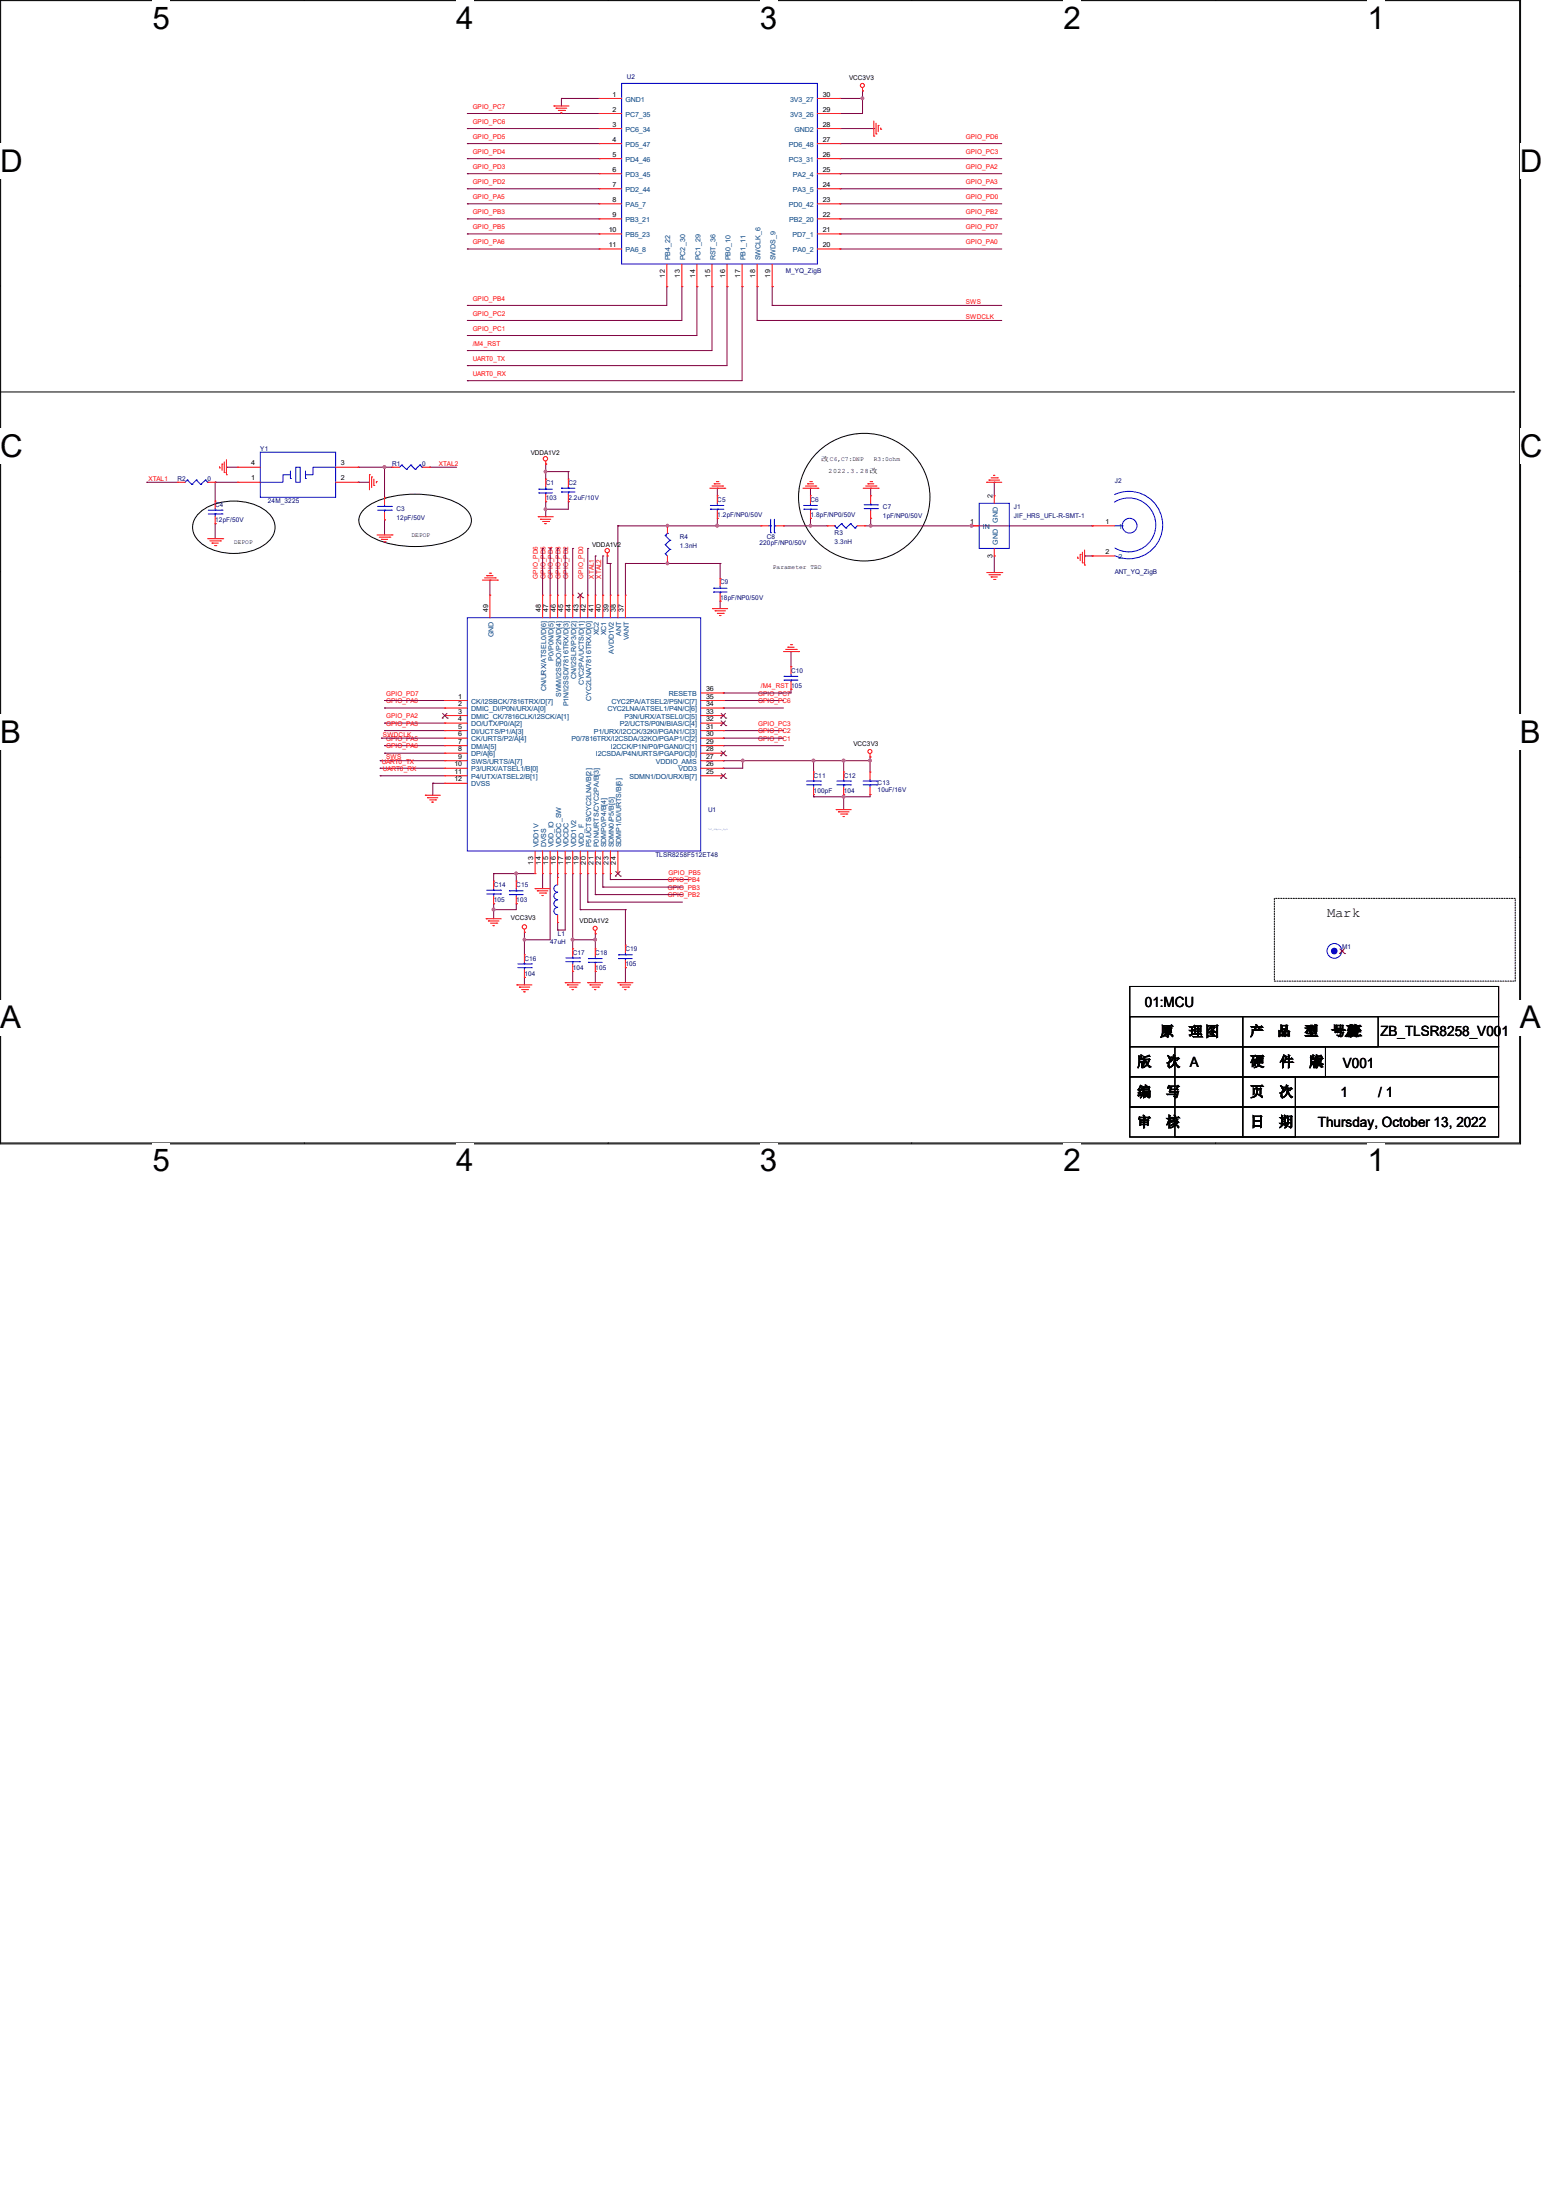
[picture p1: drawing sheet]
<svg xmlns="http://www.w3.org/2000/svg" width="210mm" height="297mm" viewBox="0 0 210 297" stroke-linecap="round" stroke-linejoin="round" font-family="sans-serif">
<path d="M0 0h205.2v154.4h-205.2zM.1 .1h205v154.2h-205z" fill="none" stroke="#000" stroke-width=".13"/>
<g fill="#fff">
<path d="M20.6 0h2.3v4.8h-2.3z"/>
<path d="M20.6 154.3h2.3v4.8h-2.3z"/>
</g>
<path d="M41.1 0v.1M41.1 154.3v.1" fill="none" stroke="#000" stroke-width=".13"/>
<g fill="#fff">
<path d="M61.6 0h2.3v4.8h-2.3z"/>
<path d="M61.6 154.3h2.3v4.8h-2.3z"/>
</g>
<path d="M82.1 0v.1M82.1 154.3v.1" fill="none" stroke="#000" stroke-width=".13"/>
<g fill="#fff">
<path d="M102.6 0h2.3v4.8h-2.3z"/>
<path d="M102.6 154.3h2.3v4.8h-2.3z"/>
</g>
<path d="M123.1 0v.1M123.1 154.3v.1" fill="none" stroke="#000" stroke-width=".13"/>
<g fill="#fff">
<path d="M143.6 0h2.3v4.8h-2.3z"/>
<path d="M143.6 154.3h2.3v4.8h-2.3z"/>
</g>
<path d="M164.1 0v.1M164.1 154.3v.1" fill="none" stroke="#000" stroke-width=".13"/>
<g fill="#fff">
<path d="M184.6 0h2.3v4.8h-2.3z"/>
<path d="M184.6 154.3h2.3v4.8h-2.3z"/>
<path d="M0 19.3h3.1v4.8h-3.1z"/>
<path d="M205.1 19.3h3.1v4.8h-3.1z"/>
<path d="M0 57.9h3.1v4.7h-3.1z"/>
<path d="M205.1 57.9h3.1v4.7h-3.1z"/>
</g>
<path d="M0 38.6h.1M205.1 38.6h.1" fill="none" stroke="#000" stroke-width=".13"/>
<g fill="#fff">
<path d="M0 96.4h2.9v4.8h-2.9z"/>
<path d="M205.1 96.4h2.9v4.8h-2.9z"/>
</g>
<path d="M0 77.2h.1M205.1 77.2h.1" fill="none" stroke="#000" stroke-width=".13"/>
<g fill="#fff">
<path d="M0 135h2.9v4.7h-2.9z"/>
<path d="M205.1 135h2.9v4.7h-2.9z"/>
</g>
<g fill="none" stroke="#000" stroke-width=".13">
<path d="M.1 52.9h204.2M204.3 52.9h.1M26.8 69.4a7.4 7.4 0 0 1 7.6-1.3 3.6 3.6 0 0 1 2.7 3.1 3.6 3.6 0 0 1-2.7 3 7.9 7.9 0 0 1-7.1-.7 2.6 2.6 0 0 1-.5-4.1zM49.3 68.6a9.7 9.7 0 0 1 5.5-1.8 13.1 13.1 0 0 1 7.4 1.4 2.41 2.41 0 0 1 1.3 2.6 3.8 3.8 0 0 1-2.1 2 14.5 14.5 0 0 1-10.7 0 3.8 3.8 0 0 1-2.2-2 2 2 0 0 1 .8-2.2zM110.4 61a8.9 8.9 0 0 1 9.5-1.9 8.9 8.9 0 0 1 5.6 8 8.9 8.9 0 0 1-6.1 8.2 8.9 8.9 0 0 1-9.8-2.9 8.4 8.4 0 0 1 .8-11.4zM0 115.7h.1M205.1 115.7h.1M152.5 137.2h49.8v4.1h-49.8zM152.5 137.2h15.2v12.2h-15.2zM152.5 133.2h49.8v4h-49.8zM167.7 137.2h18.3v4.1h-18.3zM172 121.3h32.5v11.2h-32.5z"/>
<path d="M152.5 145.4h49.8v4h-49.8zM152.5 141.3h49.8v4.1h-49.8zM152.5 149.4h49.8v4.1h-49.8zM158.6 145.4h9.1v4h-9.1zM158.6 149.4h9.1v4.1h-9.1zM158.6 141.3h9.1v4.1h-9.1zM167.7 141.3h11.2v4.1h-11.2zM167.7 145.4h7.1v4h-7.1zM167.7 149.4h7.1v4.1h-7.1z"/>
</g>
<g fill="none" stroke="#800040" stroke-width=".13">
<path d="M63.1 15.3h.1M63.1 17.4h.1M63.1 19.4h.1M63.1 15.3h17.8M63.1 17.4h17.8M63.1 19.4h17.8M75.8 13.3h.1M75.8 13.3h5.1M75.8 13.3v1M113.4 13.3h.1M113.4 15.3h.1M113.4 19.4h.1"/>
<path d="M113.4 13.3h3M113.4 17.4h4.5M113.4 19.4h21.8M116.4 13.3h.1M116.4 12.3h.1M116.4 12.3v3h-3M117.9 17.4h.1M63.1 21.4h.1M63.1 23.5h.1M63.1 25.5h.1M63.1 27.5h.1M63.1 29.5h.1"/>
<path d="M63.1 31.6h.1M63.1 33.6h.1M63.1 21.4h17.8M63.1 23.5h17.8M63.1 25.5h17.8M63.1 27.5h17.8M63.1 29.5h17.8M63.1 31.6h17.8M63.1 33.6h17.8M90 38.7h.1M90 38.7v2.5h-26.9M92 38.7h.1"/>
<path d="M92 38.7v4.6h-28.9M94.1 38.7h.1M94.1 38.7v6.6h-31M96.1 38.7h.1M96.1 38.7v8.6h-33M98.1 38.7h.1M98.1 38.7v10.7h-35M100.2 38.7h.1M100.2 38.7v12.7h-37.1M102.2 38.7h.1M102.2 38.7v4.6M104.2 38.7h.1"/>
<path d="M104.2 38.7v2.5M113.4 21.4h.1M113.4 23.5h.1M113.4 25.5h.1M113.4 27.5h.1M113.4 29.5h.1M113.4 31.6h.1M113.4 33.6h.1M113.4 21.4h21.8M113.4 23.5h21.8M113.4 25.5h21.8M113.4 27.5h21.8"/>
<path d="M113.4 29.5h21.8M113.4 31.6h21.8M113.4 33.6h21.8M63.1 41.2h.1M63.1 43.3h.1M63.1 45.3h.1M63.1 47.3h.1M63.1 49.4h.1M63.1 51.4h.1M102.2 43.3h.1M102.2 43.3h33M104.2 41.2h.1"/>
<path d="M104.2 41.2h31M19.8 65.1h.1M19.8 65.1h4.2M29 65.1h.1M29 70.7h.1M29 65.1h3.1M29 65.1v2.5M29 70.7v2M30.6 63.1h.1M30.6 63.1h1.5M48.3 65.1h.1M48.3 63.1h.1"/>
<path d="M48.3 65.1h1.6M48.3 63.1h4.6M51.9 70.2h.1M51.9 63.1h.1M51.9 63.1v4M51.9 70.2v2M58 63.1h.1M58 63.1h3.6M66.1 78.3h.1M66.1 78.3v2M73.2 74h.1M73.2 74v6.3"/>
<path d="M73.7 68.7h.1M73.7 67.7h.1M73.7 63.7h.1M73.7 62.7h.1M73.7 62.7v2M73.7 67.7v2.1M73.7 63.7h3M74.3 74h.1M74.3 74v6.3M75.3 74h.1M75.3 74v6.3M76.3 74h.1"/>
<path d="M76.3 74v6.3M76.7 67.7h.1M76.7 63.7h.1M76.7 67.7v1h-3M76.7 63.7v1M77.3 74h.1M77.3 74v6.3M79.3 74h.1M79.3 74v6.3M80.3 75.1h.1M80.3 75.1v5.2M81.4 75.1h.1"/>
<path d="M81.4 75.1v5.2M82 76.1h.1M82 75.1h.1M82 76.1h.4M82 75.1v1M82.4 76.1h.1M82.4 76.1v4.2M83.4 71h.1M83.4 71h19.3M83.4 71v9.3M84.4 76.1h.1M84.4 76.1h12.8"/>
<path d="M84.4 76.1v4.2M90.1 71h.1M90.1 76.1h.1M96.8 65.9h.1M96.8 70h.1M96.8 71h.1M96.8 65.9v1M96.8 70v1M97.2 76.1h.1M97.2 76.1v2M105.7 71h.1M105.7 71h5.9"/>
<path d="M109.4 71h.1M109.4 65.9h.1M109.4 70h.1M109.4 65.9v1M109.4 70v1M116.7 71h30.7M117.5 71h.1M117.5 65.9h.1M117.5 70h.1M117.5 65.9v1M117.5 70v1M134.2 65.1h.1"/>
<path d="M134.2 75.1h.1M134.2 65.1v1.8M134.2 75.1v2.2M146.4 75.1h.1M146.4 75.1v.2M146.4 75.1h1M147.4 71h.1M147.4 75.1h.1M51.5 99.7h.1M51.5 99.7h8.5M51.9 97.6h.1M51.9 98.6h.1"/>
<path d="M51.9 95.6h.1M51.9 94.6h.1M51.9 94.6h8.1M51.9 95.6h8.1M51.9 98.6h8.1M51.9 97.6h8.1M97.2 81.2h.1M97.2 81.2v1M97.6 94.6h.1M97.6 95.6h.1M97.6 98.6h.1M97.6 99.7h.1"/>
<path d="M97.6 93.6h.1M97.6 94.6h8.1M97.6 95.6h8.1M97.6 98.6h8.1M97.6 99.7h8.1M106.8 88h.1M106.8 93h.1M106.8 88v2M106.8 93v.6h-9.2M51.3 102.7h.1M51.3 103.7h.1M51.3 104.7h.1"/>
<path d="M51.3 102.7h8.7M51.3 103.7h8.7M51.3 104.7h8.7M51.9 100.7h.1M51.9 101.7h.1M51.9 100.7h8.1M51.9 101.7h8.1M58.4 105.7h.1M58.4 105.7h1.6M58.4 105.7v1.7M66.6 117.9h.1M66.6 117.9v1.1"/>
<path d="M66.6 117.9h5.6M69.7 117.9h.1M69.7 117.9v1.1M73.2 117.9h.1M73.2 117.9v2.1M74.3 117.9h.1M74.3 117.9v9h-3.5M75.3 117.9h.1M75.3 117.9v.5M76.3 117.9h.1M76.3 117.9v7.7h-1M77.3 117.9h.1"/>
<path d="M77.3 117.9v10.2M78.3 117.9h.1M78.3 117.9v4.9M79.3 117.9h.1M79.3 117.9v3.9M80.3 117.9h.1M80.3 117.9v2.9M81.4 119.8h.1M81.4 117.9h.1M81.4 119.8h10.7M81.4 117.9v1.9M82.4 118.7h.1"/>
<path d="M82.4 117.9h.1M82.4 117.9v.8M82.4 118.7h10.7M97.6 100.7h.1M97.6 103.7h.1M97.6 102.7h.1M97.6 102.7h19.8M97.6 100.7h8.1M100.2 102.7h.1M100.2 102.7v1h-2.6M109.8 107.3h.1M109.8 107.6h.1"/>
<path d="M109.8 102.7h.1M109.8 102.7v1.5M109.8 107.3v.3M113.9 107.6h.1M113.9 102.7h.1M113.9 107.3h.1M113.9 102.7v1.5M113.9 107.3v2M117.4 102.2h.1M117.4 107.3h.1M117.4 102.7h.1M117.4 102.2v2"/>
<path d="M117.4 107.3v.3h-7.6M66.6 122.8h.1M66.6 122h.1M66.6 122v2M69.7 122h.1M69.7 122v.8h-3.1M70.8 126.9h.1M70.8 125.9h.1M70.8 132h.1M70.8 125.9v3M70.8 132v1M75.3 125.6h.1"/>
<path d="M75.3 124.5h.1M75.3 124.5v1.1M77.3 126.9h.1M77.3 131.1h.1M77.3 126.9h3M77.3 131.1v1.6M78.3 122.8h.1M78.3 122.8h6.1M79.3 121.8h.1M79.3 121.8h12.8M80.3 126.9h.1M80.3 131.1h.1"/>
<path d="M80.3 120.8h.1M80.3 126.1h.1M80.3 126.1v2M80.3 131.1v1.6M80.3 120.8h11.8M84.4 130.6h.1M84.4 122.8h.1M84.4 122.8v4.8M84.4 130.6v2.1"/>
</g>
<g fill="#f0f" stroke="#f0f" stroke-width=".13">
<circle cx="70.8" cy="126.8" r=".18"/>
<circle cx="116.4" cy="13.3" r=".19"/>
<circle cx="51.9" cy="63.1" r=".19"/>
<circle cx="66.6" cy="122.8" r=".19"/>
<circle cx="69.7" cy="117.9" r=".19"/>
<circle cx="131.1" cy="71" r=".19"/>
<circle cx="117.5" cy="71" r=".18"/>
<circle cx="113.9" cy="107.5" r=".19"/>
<circle cx="109.8" cy="102.7" r=".19"/>
<circle cx="100.2" cy="102.7" r=".18"/>
<circle cx="117.4" cy="102.7" r=".19"/>
<circle cx="113.9" cy="102.7" r=".19"/>
<circle cx="77.3" cy="126.9" r=".19"/>
<circle cx="90.1" cy="71" r=".18"/>
<circle cx="90.1" cy="76" r=".18"/>
<circle cx="109.4" cy="71" r=".18"/>
<circle cx="96.8" cy="71" r=".19"/>
<circle cx="73.6" cy="68.7" r=".18"/>
<circle cx="73.6" cy="63.7" r=".18"/>
<circle cx="80.3" cy="126.9" r=".19"/>
</g>
<g fill="none" stroke="#f00" stroke-width=".13">
<path d="M74.8 14.3h.1M74.8 14.3h2M75.1 14.6h.1M75.1 14.6h1.4M75.4 14.9h.8M75.7 15.2h.1M75.7 15.2h.2M76.2 14.9h.1M80.9 13.3h.1M80.9 15.3h.1M80.9 17.4h.1M80.9 19.4h.1"/>
<path d="M80.9 13.3h3M80.9 15.3h3M80.9 17.4h3M80.9 19.4h3M110.3 13.3h3.1M110.3 15.3h3.1M110.3 17.4h3.1M110.3 19.4h3.1M113.4 19.4h.1M113.4 17.4h.1M113.4 15.3h.1M113.4 13.3h.1"/>
<path d="M116.4 12.3h.1M116.4 11.9v.4M117.9 18.4h.1M117.9 16.3v2.1M118.2 18.1h.1M118.2 16.6v1.5M118.5 16.9h.1M118.5 16.9v.9M118.9 17.4h.1M118.9 17.3v.1M80.9 21.4h.1M80.9 23.5h.1"/>
<path d="M80.9 25.5h.1M80.9 27.5h.1M80.9 29.5h.1M80.9 31.6h.1M80.9 33.6h.1M80.9 21.4h3M80.9 23.5h3M80.9 25.5h3M80.9 27.5h3M80.9 29.5h3M80.9 31.6h3M80.9 33.6h3"/>
<path d="M90 38.7h.1M90 35.6v3.1M92 38.7h.1M92 35.6v3.1M94.1 38.7h.1M94.1 35.6v3.1M96.1 38.7h.1M96.1 35.6v3.1M98.1 38.7h.1M98.1 35.6v3.1M100.2 38.7h.1M100.2 35.6v3.1"/>
<path d="M102.2 38.7h.1M102.2 35.6v3.1M104.2 38.7h.1M104.2 35.6v3.1M110.3 21.4h3.1M110.3 23.5h3.1M110.3 25.5h3.1M110.3 27.5h3.1M110.3 29.5h3.1M110.3 31.6h3.1M110.3 33.6h3.1M113.4 33.6h.1"/>
<path d="M113.4 31.6h.1M113.4 29.5h.1M113.4 27.5h.1M113.4 25.5h.1M113.4 23.5h.1M113.4 21.4h.1M24 65.1h.1M24 65.1h1M28 72.7h2.1M28 65.1h1M28.3 73h1.5M28.6 73.3h.1"/>
<path d="M28.6 73.3h.9M29 73.7h.1M29 67.6h.1M29 70.7h.1M29 65.1h.1M29 67.6v1.1M29 69.7v1M29.1 73.7h.1M29.6 63.2h.1M29.6 63v.2M29.8 73h.1M30 62.7h.1"/>
<path d="M30 62.7v.8M30.1 72.7h.1M30.3 63.8h.1M30.3 62.4v1.4M30.6 64.1h.1M30.6 62.1v2M32.1 65.1h.1M32.1 63.1h.1M32.1 65.1h3M32.1 63.1h3M45.3 65.1h3M45.3 63.1h3"/>
<path d="M48.3 65.1h.1M48.3 63.1h.1M49.9 64.1h.1M49.9 64.1v2M50.2 64.4h.1M50.2 64.4v1.4M50.5 65.5h.1M50.5 64.7v.8M50.8 65h.1M50.8 65v.2M50.9 72.2h2M51.2 72.5h1.4"/>
<path d="M51.5 72.8h.1M51.5 72.8h.8M51.8 73.2h.2M51.9 67.1h.1M51.9 70.2h.1M51.9 67.1v1.1M51.9 69.2v1M52 73.2h.1M52.6 72.5h.1M52.9 72.2h.1M52.9 63.1h.1M52.9 63.1h1"/>
<path d="M57 63.1h1M58 63.1h.1M65.1 78.3h2M65.4 78h1.4M65.7 77.7h.1M65.7 77.7h.8M66 77.4h.2M66.2 77.4h.1M66.8 78h.1M67.1 78.3h.1M72.6 69.8h.1M72.6 69.8h2.1"/>
<path d="M72.9 70.1h.1M72.9 70.1h1.4M73.2 70.4h.8M73.5 70.7h.1M73.5 70.7h.2M73.7 62.7h.1M73.7 67.7h.1M73.7 64.7h.1M73.7 62.3v.4M73.7 64.7v1M73.7 66.7v1M74 70.4h.1"/>
<path d="M76.7 64.7h.1M76.7 67.7h.1M76.7 64.7v1M76.7 66.7v1M82 75.1h.1M82 74.7v.4M90.1 76.1h.1M90.1 71h.1M90.1 71v1M90.1 75.1v1M95.8 65.9h2M96.1 65.6h1.4"/>
<path d="M96.4 65.3h.1M96.4 65.3h.8M96.7 65h.2M96.8 70h.1M96.8 66.9h.1M96.8 66.9v1M96.8 69v1M96.9 65h.1M97.2 78.1h.1M97.2 78.1v1M97.5 65.6h.1M97.8 65.9h.1"/>
<path d="M102.7 71h.1M102.7 71h1M104.7 71h1M105.7 71h.1M108.4 65.9h2M108.7 65.6h1.4M109 65.3h.1M109 65.3h.8M109.3 65h.2M109.4 70h.1M109.4 66.9h.1M109.4 66.9v1"/>
<path d="M109.4 69v1M109.5 65h.1M110.1 65.6h.1M110.4 65.9h.1M111.6 71h.1M111.6 71h1M115.7 71h1M116.5 65.9h2M116.7 71h.1M116.8 65.6h1.4M117.1 65.3h.1M117.1 65.3h.8"/>
<path d="M117.4 65h.2M117.5 66.9h.1M117.5 70h.1M117.5 66.9v1M117.5 69v1M117.6 65h.1M118.2 65.6h.1M118.5 65.9h.1M131.1 71h.1M131.1 71h1.1M133.2 65.1h.1M133.2 65.1h2"/>
<path d="M133.2 77.3h2M133.5 64.8h.1M133.5 64.8h1.4M133.5 77.6h1.4M133.8 77.9h.1M133.8 64.5h.8M133.8 77.9h.8M134.1 64.2h.1M134.1 64.2h.2M134.1 78.2h.2M134.2 75.1h.1M134.2 66.9h.1"/>
<path d="M134.2 66.9v1M134.2 74v1.1M134.3 78.2h.1M134.6 64.5h.1M134.9 77.6h.1M135.2 77.3h.1M145.5 75.4h.1M145.5 75.2v.2M145.8 74.8h.1M145.8 74.8v.9M146.1 76h.1M146.1 74.5v1.5"/>
<path d="M146.4 76.3h.1M146.4 74.3v2M147.4 71h.1M147.4 75.1h.1M147.4 71h3.1M147.4 75.1h3.1M60 94.6h.1M60 95.6h.1M60 96.6h.1M60 97.6h.1M60 98.6h.1M60 99.7h.1"/>
<path d="M60 94.6h3.1M60 95.6h3.1M60 96.6h3.1M60 97.6h3.1M60 98.6h3.1M60 99.7h3.1M66.1 80.3h.1M66.1 80.3v3.1M73.2 80.3h.1M73.2 80.3v3.1M74.3 80.3h.1M74.3 80.3v3.1"/>
<path d="M75.3 80.3h.1M75.3 80.3v3.1M76.3 80.3h.1M76.3 80.3v3.1M77.3 80.3h.1M77.3 80.3v3.1M78.3 80.3h.1M78.3 80.3v3.1M79.3 80.3h.1M79.3 80.3v3.1M80.3 80.3h.1M80.3 80.3v3.1"/>
<path d="M81.4 80.3h.1M81.4 80.3v3.1M82.4 80.3h.1M82.4 80.3v3.1M83.4 80.3h.1M83.4 80.3v3.1M84.4 80.3h.1M84.4 80.3v3.1M94.6 94.6h3M94.6 95.6h3M94.6 96.6h3M94.6 97.6h3"/>
<path d="M94.6 98.6h3M94.6 99.7h3M94.6 93.6h3M96.2 82.2h.1M96.2 82.2h2M96.5 82.5h.1M96.5 82.5h1.4M96.8 82.8h.8M97.1 83.1h.1M97.1 83.1h.2M97.2 81.2h.1M97.2 80.1v1.1"/>
<path d="M97.6 82.8h.1M97.6 93.6h.1M97.6 94.6h.1M97.6 95.6h.1M97.6 96.6h.1M97.6 97.6h.1M97.6 98.6h.1M97.6 99.7h.1M105.7 88h2.1M106 87.7h1.5M106.3 87.4h.1M106.3 87.4h.9"/>
<path d="M106.7 87h.1M106.8 93h.1M106.8 90h.1M106.8 90v1M106.8 92v1M106.8 87h.1M107.5 87.7h.1M107.8 88h.1M57.4 107.4h.1M57.4 107.4h2M57.7 107.7h.1M57.7 107.7h1.4"/>
<path d="M58 108h.8M58.3 108.3h.1M58.3 108.3h.2M58.8 108h.1M60 100.7h.1M60 101.7h.1M60 102.7h.1M60 103.7h.1M60 104.7h.1M60 105.7h.1M60 100.7h3.1M60 101.7h3.1"/>
<path d="M60 102.7h3.1M60 103.7h3.1M60 104.7h3.1M60 105.7h3.1M66.6 119h.1M66.6 119v1M69.7 119h.1M69.7 119v1M72.2 120h.1M72.2 117.9h.1M72.2 120h2.1M72.2 114.9v3"/>
<path d="M73.2 117.9h.1M73.2 114.9v3M74.3 117.9h.1M74.3 114.9v3M75.3 118.4h.1M75.3 117.9h.1M75.3 114.9v3M75.3 118.4v1.1M76.3 117.9h.1M76.3 114.9v3M77.3 117.9h.1M77.3 114.9v3"/>
<path d="M78.3 117.9h.1M78.3 114.9v3M79.3 117.9h.1M79.3 114.9v3M80.3 117.9h.1M80.3 114.9v3M81.4 117.9h.1M81.4 114.9v3M82.4 117.9h.1M82.4 114.9v3M83.4 117.9h.1M83.4 114.9v3"/>
<path d="M94.6 100.7h3M94.6 101.7h3M94.6 102.7h3M94.6 103.7h3M94.6 104.7h3M97.6 104.7h.1M97.6 103.7h.1M97.6 100.7h.1M97.6 101.7h.1M97.6 102.7h.1M109.8 104.2h.1M109.8 107.3h.1"/>
<path d="M109.8 104.2v1M109.8 106.3v1M112.9 109.3h.1M112.9 109.3h2M113.2 109.6h.1M113.2 109.6h1.4M113.5 109.9h.8M113.8 110.2h.1M113.8 110.2h.2M113.9 104.2h.1M113.9 107.3h.1M113.9 104.2v1"/>
<path d="M113.9 106.3v1M114.3 109.9h.1M117.4 102.2h.1M117.4 104.2h.1M117.4 107.3h.1M117.4 101.8v.4M117.4 104.2v1M117.4 106.3v1M65.6 124h.1M65.6 124h2M65.9 124.3h.1M65.9 124.3h1.5"/>
<path d="M66.2 124.6h.9M66.5 125h.1M66.5 125h.2M66.6 122h.1M66.6 121v1M67.1 124.6h.1M69.7 122h.1M69.7 121v1M69.8 133h.1M69.8 133h2M70.1 133.3h.1M70.1 133.3h1.4"/>
<path d="M70.4 133.6h.8M70.7 133.9h.1M70.7 133.9h.2M70.8 125.9h.1M70.8 128.9h.1M70.8 132h.1M70.8 125.5v.4M70.8 128.9v1M70.8 130.9v1.1M71.2 133.6h.1M72.5 120.3h.1M72.5 120.3h1.5"/>
<path d="M72.8 120.6h.9M73.2 120.9h.1M73.7 120.6h.1M75.3 124.5h.1M75.3 123.5v1M76.3 132.7h.1M76.3 132.7h2M76.6 133h.1M76.6 133h1.4M76.9 133.3h.8M77.2 133.6h.1M77.2 133.6h.2"/>
<path d="M77.3 128.1h.1M77.3 131.1h.1M77.3 128.1v1M77.3 130.1v1M77.7 133.3h.1M79.3 132.7h.1M79.3 132.7h2.1M79.6 133h.1M79.6 133h1.5M79.9 133.3h.9M80.3 133.6h.1M80.3 126.1h.1"/>
<path d="M80.3 131.1h.1M80.3 128.1h.1M80.3 125.6v.5M80.3 128.1v1M80.3 130.1v1M80.8 133.3h.1M83.4 132.7h.1M83.4 132.7h2M83.7 133h.1M83.7 133h1.4M84 133.3h.8M84.3 133.6h.1"/>
<path d="M84.3 133.6h.2M84.4 130.6h.1M84.4 127.6h.1M84.4 127.6v1M84.4 129.6v1M84.8 133.3h.1M181.1 128.4h.1"/>
<circle cx="116.4" cy="11.5" r=".28"/>
<circle cx="73.6" cy="61.9" r=".3"/>
<circle cx="82" cy="74.3" r=".3"/>
<circle cx="117.4" cy="101.5" r=".28"/>
<circle cx="70.8" cy="125.1" r=".3"/>
<circle cx="80.3" cy="125.3" r=".28"/>
</g>
<g fill="none" stroke="#00f" stroke-width=".13">
<path d="M83.9 11.3h26.4v24.3h-26.4zM25.3 64.8h.1M25.3 64.8l-.3 .3M25.3 64.8l.6 .6M25.9 65.4h.1M26.5 64.8h.1M26.5 64.8l-.6 .6M26.5 64.8l.6 .6M27.1 65.4h.1M27.7 64.8h.1M27.7 64.8l-.6 .6M27.7 64.8l.3 .3"/>
<path d="M28 65.1h.1M28.1 69.4h1.9M28.1 68.9h1.9M29 68.9h.1M29 69.4h.1M29 68.7v.2M29 69.4v.3M30 69.4h.1M30 68.9h.1M35.1 61h10.2v6.1h-10.2zM39.2 64.6h.1M39.2 64.1h-1v1h-3.1"/>
<path d="M39.2 63.6v1M39.9 63.1h.6v2h-.6zM41.2 64.6h.1M41.2 63.6v1M45.3 63.1h-3.1v1h-1M51 68.9h1.8M51 68.4h1.8M51.9 68.4h.1M51.9 68.9h.1M51.9 68.2v.2M51.9 68.9v.3M52.8 68.9h.1"/>
<path d="M52.8 68.4h.1M54.2 62.8h.1M54.2 62.8l-.3 .3M54.2 62.8l.7 .6M54.9 63.4h.1M55.5 62.8h.1M55.5 62.8l-.6 .6M55.5 62.8l.5 .6M56 63.4h.1M56.7 62.8h.1M56.7 62.8l-.7 .6M56.7 62.8l.3 .3"/>
<path d="M57 63.1h.1M72.7 66h.1M72.7 66.5h.1M72.7 66h1.8M72.7 66.5h1.8M73.7 66.5h.1M73.7 66h.1M73.7 65.7v.3M73.7 66.5v.2M75.8 66.4h.1M75.8 65.9h.1M75.8 66.4h1.8"/>
<path d="M75.8 65.9h1.8M76.7 65.9h.1M76.7 66.4h.1M76.7 65.7v.2M76.7 66.4v.3M89.8 74.8h.1M89.8 73.5h.1M89.8 72.3h.1M89.8 74.8l.3 .3M89.8 73.5l.6 .7M89.8 72.3l.6 .6M90.1 72h.1"/>
<path d="M90.1 72l-.3 .3M90.4 74.2h.1M90.4 72.9h.1M90.4 74.2l-.6 .6M90.4 72.9l-.6 .6M95.9 68.2h.1M95.9 68.7h.1M95.9 68.2h1.8M95.9 68.7h1.8M96.3 79.4h.1M96.3 79.9h.1M96.3 79.4h1.8"/>
<path d="M96.3 79.9h1.8M96.8 68.7h.1M96.8 68.2h.1M96.8 67.9v.3M96.8 68.7v.3M97.2 79.9h.1M97.2 79.4h.1M97.2 79.1v.3M97.2 79.9v.2M103.7 71h.3M104 71.9h.1M104 71h.1"/>
<path d="M104 70.1v1.8M104.5 71h.1M104.5 71.9h.1M104.5 71h.2M104.5 70.1v1.8M108.5 68.2h.1M108.5 68.7h.1M108.5 68.2h1.8M108.5 68.7h1.8M109.4 68.7h.1M109.4 68.2h.1M109.4 67.9v.3"/>
<path d="M109.4 68.7v.3M112.6 71h.1M112.6 71l.3 .3M112.9 71.3h.1M113.6 70.7h.1M113.6 70.7l.6 .6M113.6 70.7l-.7 .6M114.2 71.3h.1M114.8 70.7h.1M114.8 70.7l.6 .6M114.8 70.7l-.6 .6M115.4 71.3h.1"/>
<path d="M115.7 71l-.3 .3M116.6 68.7h1.8M116.6 68.2h1.8M117.5 68.2h.1M117.5 68.7h.1M117.5 67.9v.3M117.5 68.7v.3M118.4 68.7h.1M118.4 68.2h.1M132.2 67.9h4v6.1h-4zM150.4 67.8a3.6 3.6 0 0 1 5.6 3 3.6 3.6 0 0 1-5.5 3.2M150.4 66.8a4.6 4.6 0 0 1 6.5 4.1 4.6 4.6 0 0 1-6.4 4.1"/>
<path d="M150.5 71h1M151.5 71h.1M63.1 83.4h31.5v31.5h-31.5zM105.8 91.3h.1M105.8 91.8h.1M105.8 91.3h1.9M105.8 91.8h1.9M106.8 91.8h.1M106.8 91.3h.1M106.8 91v.3M106.8 91.8v.2M66.6 120v.2"/>
<path d="M69.7 120v.3M75.3 119.5a.49 .49 0 0 0-.5 .5 .49 .49 0 0 0 .5 .4M108.9 106h1.8M108.9 105.5h1.8M109.8 105.5h.1M109.8 106h.1M109.8 105.2v.3M109.8 106v.3M110.7 106h.1M110.7 105.5h.1M112.9 106h1.9M112.9 105.5h1.9"/>
<path d="M113.9 105.5h.1M113.9 106h.1M113.9 105.2v.3M113.9 106v.3M114.8 106h.1M114.8 105.5h.1M116.5 106h1.9M116.5 105.5h1.9M117.4 105.5h.1M117.4 106h.1M117.4 105.2v.3M117.4 106v.3"/>
<path d="M118.4 106h.1M118.4 105.5h.1M65.7 120.7h1.9M65.7 120.2h1.9M66.6 120.2h.1M66.6 120.7h.1M66.6 120.7v.3M67.6 120.7h.1M67.6 120.2h.1M68.7 120.3h.1M68.7 120.8h.1M68.7 120.3h1.9"/>
<path d="M68.7 120.8h1.9M69.7 120.8h.1M69.7 120.3h.1M69.7 120.8v.2M69.9 130.6h1.8M69.9 130.1h1.8M70.8 130.1h.1M70.8 130.6h.1M70.8 129.9v.2M70.8 130.6v.3M71.7 130.6h.1M71.7 130.1h.1"/>
<path d="M75.3 122.5a.49 .49 0 0 0-.5 .5 .49 .49 0 0 0 .5 .5M75.3 121.5a.49 .49 0 0 0-.5 .5 .49 .49 0 0 0 .5 .5M75.3 120.5a.49 .49 0 0 0-.5 .5 .49 .49 0 0 0 .5 .5M76.4 129.8h1.8M76.4 129.3h1.8M77.3 129.3h.1M77.3 129.8h.1M77.3 129.1v.2M77.3 129.8v.3M78.2 129.8h.1M78.2 129.3h.1M79.4 129.4h.1"/>
<path d="M79.4 129.9h.1M79.4 129.4h1.9M79.4 129.9h1.9M80.3 129.9h.1M80.3 129.4h.1M80.3 129.1v.3M80.3 129.9v.2M83.5 128.9h.1M83.5 129.4h.1M83.5 129.4h1.8M83.5 128.9h1.8M84.4 129.4h.1"/>
<path d="M84.4 128.9h.1M84.4 128.6v.3M84.4 129.4v.2"/>
<circle cx="152.5" cy="71" r=".99"/>
<circle cx="180.1" cy="128.4" r=".99"/>
</g>
<g fill="none" stroke="#804000" stroke-width=".13">
<path d="M59.7 96.9h.1M59.7 96.3l.7 .6M60.3 96.3l-.6 .6M60.4 96.9h.1M78 80.7h.1M78 80.1l.7 .6M78.6 80.1l-.6 .6M78.7 80.7h.1M97.3 96.9h.1M97.3 98h.1M97.3 96.3l.7 .6M97.3 97.3l.7 .7"/>
<path d="M97.9 96.3l-.6 .6M97.9 97.3l-.6 .7M98 96.9h.1M98 98h.1M83.1 118.3h.1M83.1 117.6l.6 .7M83.7 117.6l-.6 .7M83.7 118.3h.1M97.3 105.1h.1M97.3 102h.1M97.3 104.4l.7 .7M97.3 101.4l.7 .6"/>
<path d="M97.9 104.4l-.6 .7M97.9 101.4l-.6 .6M98 105.1h.1M98 102h.1M180.8 128.7h.1M180.8 128.1l.7 .6M181.4 128.1l-.6 .6M181.5 128.7h.1"/>
</g>
<circle cx="180.1" cy="128.4" r=".38" fill="#00f" stroke="#00f" stroke-width=".13"/>
<g font-size="4.2">
<text x="20.6" y="3.9">5</text>
<text x="61.6" y="3.9">4</text>
<text x="102.6" y="3.9">3</text>
<text x="143.6" y="3.9">2</text>
<text x="184.6" y="3.9">1</text>
<text x="0" y="23.2">D</text>
<text x="205.1" y="23.2">D</text>
<text x="0" y="61.7">C</text>
<text x="205.1" y="61.7">C</text>
<text x="0" y="100.2">B</text>
<text x="205.1" y="100.2">B</text>
<text x="0" y="138.8">A</text>
<text x="205.1" y="138.8">A</text>
<text x="20.6" y="158.2">5</text>
<text x="61.6" y="158.2">4</text>
<text x="102.6" y="158.2">3</text>
<text x="143.6" y="158.2">2</text>
<text x="184.6" y="158.2">1</text>
</g>
<g font-size="1.9">
<text x="179.1" y="123.8">Mark</text>
<text x="154.5" y="135.9">01:MCU</text>
<text x="153.5" y="144">版</text>
<text x="156.5" y="139.9">原</text>
<text x="157.4" y="144">次 A</text>
<text x="160.4" y="139.9">理图</text>
<text x="168.7" y="144">硬</text>
<text x="172.7" y="144">件</text>
<text x="176.7" y="144">版</text>
<text x="176.8" y="144">本</text>
<text x="186.3" y="139.9">ZB_TLSR8258_V001</text>
<text x="153.5" y="148">编</text>
<text x="157.4" y="148">写</text>
<text x="168.7" y="148">页</text>
<text x="172.6" y="148">次</text>
<text x="180.9" y="148.1">1</text>
<text x="181.2" y="144.2">V001</text>
<text x="186" y="148.1">/ 1</text>
<text x="153.5" y="152.1">审</text>
<text x="157.4" y="152.1">核</text>
<text x="168.7" y="152.1">日</text>
<text x="172.6" y="152.1">期</text>
<text x="177.9" y="152.1">Thursday, October 13, 2022</text>
</g>
<g font-size="1.8">
<text x="168.7" y="139.8">产</text>
<text x="172.4" y="139.8">品</text>
<text x="176" y="139.8">型</text>
<text x="179.7" y="139.8">号及</text>
<text x="181.8" y="139.8">特</text>
<text x="182" y="139.8">征</text>
</g>
<g font-size=".9" fill="#000080">
<text x="84.6" y="10.6">U2</text>
<text x="106" y="36.9">M_YQ_ZigB</text>
<text x="24" y="64.9">R2</text>
<text x="28" y="64.9">0</text>
<text x="35.1" y="60.8">Y1</text>
<text x="52.9" y="62.9">R1</text>
<text x="57" y="62.9">0</text>
<text x="73.7" y="65.5">C1</text>
<text x="76.7" y="65.5">C2</text>
<text x="150.5" y="65.2">J2</text>
<text x="29" y="68.5">C4</text>
<text x="29" y="70.5">12pF/50V</text>
<text x="36.2" y="67.9">24M_3225</text>
<text x="53.5" y="69">C3</text>
<text x="53.5" y="70.2">12pF/50V</text>
<text x="73.7" y="67.5">103</text>
<text x="76.7" y="67.5">2.2uF/10V</text>
<text x="96.8" y="67.7">C5</text>
<text x="96.8" y="69.8">1.2pF/NP0/50V</text>
<text x="109.4" y="67.7">C6</text>
<text x="109.4" y="69.8">1.8pF/NP0/50V</text>
<text x="119.2" y="68.8">C7</text>
<text x="119.2" y="70">1pF/NP0/50V</text>
<text x="136.8" y="68.8">J1</text>
<text x="136.8" y="70">JIF_HRS_UFL-R-SMT-1</text>
<text x="91.7" y="72.8">R4</text>
<text x="91.7" y="74">1.3nH</text>
<text x="102.5" y="73.6">220pF/NP0/50V</text>
<text x="103.5" y="72.8">C8</text>
<text x="112.7" y="72.2">R3</text>
<text x="112.7" y="73.4">3.3nH</text>
<text x="150.5" y="77.5">ANT_YQ_ZigB</text>
<text x="97.2" y="78.9">C9</text>
<text x="97.2" y="80.9">18pF/NP0/50V</text>
<text x="106.8" y="90.8">C10</text>
<text x="109.8" y="105">C11</text>
<text x="109.8" y="107.1">100pF</text>
<text x="113.9" y="105">C12</text>
<text x="113.9" y="107.1">104</text>
<text x="118.5" y="106">C13</text>
<text x="118.5" y="107">10uF/16V</text>
<text x="95.6" y="109.6">U1</text>
<text x="66.6" y="119.8">C14</text>
<text x="69.7" y="119.8">C15</text>
<text x="88.5" y="115.7">TLSR8258F512ET48</text>
<text x="66.6" y="121.8">105</text>
<text x="69.7" y="121.8">103</text>
<text x="70.8" y="129.7">C16</text>
<text x="70.8" y="131.7">104</text>
<text x="74.3" y="127.4">47uH</text>
<text x="75.3" y="126.4">L1</text>
<text x="77.3" y="128.9">C17</text>
<text x="77.3" y="130.9">104</text>
<text x="80.4" y="128.9">C18</text>
<text x="80.4" y="130.9">105</text>
<text x="84.4" y="128.4">C19</text>
<text x="84.4" y="130.4">105</text>
<text x="181.1" y="128.2">M1</text>
</g>
<g font-size=".9">
<text x="114.6" y="10.8">VCC3V3</text>
<text x="82.7" y="13">1</text>
<text x="82.7" y="15.1">2</text>
<text x="82.7" y="17.1">3</text>
<text x="111" y="17.1">28</text>
<text x="111" y="15.1">29</text>
<text x="111" y="13">30</text>
<text x="82.7" y="19.1">4</text>
<text x="82.7" y="21.2">5</text>
<text x="82.7" y="23.2">6</text>
<text x="111" y="23.2">25</text>
<text x="111" y="21.2">26</text>
<text x="111" y="19.1">27</text>
<text x="82.7" y="25.2">7</text>
<text x="82.7" y="27.3">8</text>
<text x="82.7" y="29.3">9</text>
<text x="111" y="29.3">22</text>
<text x="111" y="27.3">23</text>
<text x="111" y="25.2">24</text>
<text x="82.2" y="31.3">10</text>
<text x="82.2" y="33.4">11</text>
<text x="111" y="33.4">20</text>
<text x="111" y="31.3">21</text>
<text x="89.7" y="37.5" transform="rotate(-90 89.7 37.5)">12</text>
<text x="91.8" y="37.5" transform="rotate(-90 91.8 37.5)">13</text>
<text x="93.8" y="37.5" transform="rotate(-90 93.8 37.5)">14</text>
<text x="95.8" y="37.5" transform="rotate(-90 95.8 37.5)">15</text>
<text x="97.9" y="37.5" transform="rotate(-90 97.9 37.5)">16</text>
<text x="99.9" y="37.5" transform="rotate(-90 99.9 37.5)">17</text>
<text x="101.9" y="37.5" transform="rotate(-90 101.9 37.5)">18</text>
<text x="104" y="37.5" transform="rotate(-90 104 37.5)">19</text>
<text x="33.9" y="64.9">1</text>
<text x="33.9" y="62.8">4</text>
<text x="46" y="64.9">2</text>
<text x="46" y="62.8">3</text>
<text x="71.6" y="61.4">VDDA1V2</text>
<text x="111.8" y="63.8">2022.3.28改</text>
<text x="130.9" y="70.7">1</text>
<text x="133.9" y="67.2" transform="rotate(-90 133.9 67.2)">2</text>
<text x="149.2" y="70.7">1</text>
<text x="79.9" y="73.8">VDDA1V2</text>
<text x="133.9" y="75.3" transform="rotate(-90 133.9 75.3)">3</text>
<text x="149.2" y="74.8">2</text>
<text x="65.9" y="82.7" transform="rotate(-90 65.9 82.7)">49</text>
<text x="73" y="82.7" transform="rotate(-90 73 82.7)">48</text>
<text x="74" y="82.7" transform="rotate(-90 74 82.7)">47</text>
<text x="75" y="82.7" transform="rotate(-90 75 82.7)">46</text>
<text x="76" y="82.7" transform="rotate(-90 76 82.7)">45</text>
<text x="77" y="82.7" transform="rotate(-90 77 82.7)">44</text>
<text x="78.1" y="82.7" transform="rotate(-90 78.1 82.7)">43</text>
<text x="79.1" y="82.7" transform="rotate(-90 79.1 82.7)">42</text>
<text x="80.1" y="82.7" transform="rotate(-90 80.1 82.7)">41</text>
<text x="81.1" y="82.7" transform="rotate(-90 81.1 82.7)">40</text>
<text x="82.1" y="82.7" transform="rotate(-90 82.1 82.7)">39</text>
<text x="83.1" y="82.7" transform="rotate(-90 83.1 82.7)">38</text>
<text x="84.2" y="82.7" transform="rotate(-90 84.2 82.7)">37</text>
<text x="61.8" y="94.3">1</text>
<text x="61.8" y="95.3">2</text>
<text x="95.3" y="93.3">36</text>
<text x="95.3" y="94.3">35</text>
<text x="95.3" y="95.3">34</text>
<text x="61.8" y="96.3">3</text>
<text x="61.8" y="97.4">4</text>
<text x="61.8" y="98.4">5</text>
<text x="61.8" y="99.4">6</text>
<text x="61.8" y="100.4">7</text>
<text x="61.8" y="101.4">8</text>
<text x="95.3" y="96.3">33</text>
<text x="95.3" y="97.4">32</text>
<text x="95.3" y="98.4">31</text>
<text x="95.3" y="99.4">30</text>
<text x="95.3" y="100.4">29</text>
<text x="95.3" y="101.4">28</text>
<text x="115.2" y="100.8">VCC3V3</text>
<text x="61.3" y="103.5">10</text>
<text x="61.3" y="104.5">11</text>
<text x="61.3" y="105.5">12</text>
<text x="61.8" y="102.4">9</text>
<text x="95.3" y="104.5">25</text>
<text x="95.3" y="103.5">26</text>
<text x="95.3" y="102.4">27</text>
<text x="72" y="116.7" transform="rotate(-90 72 116.7)">13</text>
<text x="73" y="116.7" transform="rotate(-90 73 116.7)">14</text>
<text x="74" y="116.7" transform="rotate(-90 74 116.7)">15</text>
<text x="75" y="116.7" transform="rotate(-90 75 116.7)">16</text>
<text x="76" y="116.7" transform="rotate(-90 76 116.7)">17</text>
<text x="77" y="116.7" transform="rotate(-90 77 116.7)">18</text>
<text x="78.1" y="116.7" transform="rotate(-90 78.1 116.7)">19</text>
<text x="79.1" y="116.7" transform="rotate(-90 79.1 116.7)">20</text>
<text x="80.1" y="116.7" transform="rotate(-90 80.1 116.7)">21</text>
<text x="81.1" y="116.7" transform="rotate(-90 81.1 116.7)">22</text>
<text x="82.1" y="116.7" transform="rotate(-90 82.1 116.7)">23</text>
<text x="83.1" y="116.7" transform="rotate(-90 83.1 116.7)">24</text>
<text x="69" y="124.2">VCC3V3</text>
<text x="78.2" y="124.6">VDDA1V2</text>
</g>
<g font-size=".9" fill="#f00">
<text x="63.8" y="14.7">GPIO_PC7</text>
<text x="63.8" y="16.7">GPIO_PC6</text>
<text x="63.8" y="18.8">GPIO_PD5</text>
<text x="63.8" y="20.8">GPIO_PD4</text>
<text x="63.8" y="22.8">GPIO_PD3</text>
<text x="130.3" y="18.8">GPIO_PD6</text>
<text x="130.3" y="20.8">GPIO_PC3</text>
<text x="130.3" y="22.8">GPIO_PA2</text>
<text x="63.8" y="24.8">GPIO_PD2</text>
<text x="63.8" y="26.9">GPIO_PA5</text>
<text x="63.8" y="28.9">GPIO_PB3</text>
<text x="130.3" y="24.8">GPIO_PA3</text>
<text x="130.3" y="26.9">GPIO_PD0</text>
<text x="130.3" y="28.9">GPIO_PB2</text>
<text x="63.8" y="30.9">GPIO_PB5</text>
<text x="63.8" y="33">GPIO_PA6</text>
<text x="130.3" y="30.9">GPIO_PD7</text>
<text x="130.3" y="33">GPIO_PA0</text>
<text x="63.8" y="40.6">GPIO_PB4</text>
<text x="130.3" y="41">SWS</text>
<text x="63.8" y="42.6">GPIO_PC2</text>
<text x="63.8" y="44.7">GPIO_PC1</text>
<text x="63.8" y="46.7">/M4_RST</text>
<text x="130.3" y="43.1">SWDCLK</text>
<text x="63.8" y="48.7">UART0_TX</text>
<text x="63.8" y="50.8">UART0_RX</text>
<text x="20" y="64.9">XTAL1</text>
<text x="59.2" y="62.9">XTAL2</text>
<text x="72.6" y="78.1" transform="rotate(-90 72.6 78.1)">GPIO_PD6</text>
<text x="73.6" y="78.1" transform="rotate(-90 73.6 78.1)">GPIO_PD5</text>
<text x="74.6" y="78.1" transform="rotate(-90 74.6 78.1)">GPIO_PD4</text>
<text x="75.7" y="78.1" transform="rotate(-90 75.7 78.1)">GPIO_PD3</text>
<text x="76.7" y="78.1" transform="rotate(-90 76.7 78.1)">GPIO_PD2</text>
<text x="78.7" y="78.1" transform="rotate(-90 78.7 78.1)">GPIO_PD0</text>
<text x="80.1" y="78.1" transform="rotate(-90 80.1 78.1)">XTAL1</text>
<text x="81.2" y="78.1" transform="rotate(-90 81.2 78.1)">XTAL2</text>
<text x="52.1" y="95">GPIO_PA0</text>
<text x="52.1" y="93.9">GPIO_PD7</text>
<text x="102.3" y="93.9">GPIO_PC7</text>
<text x="102.3" y="95">GPIO_PC6</text>
<text x="102.7" y="92.9">/M4_RST 105</text>
<text x="51.7" y="99.4">SWDCLK</text>
<text x="52.1" y="100">GPIO_PA5</text>
<text x="52.1" y="101.1">GPIO_PA6</text>
<text x="52.1" y="97">GPIO_PA2</text>
<text x="52.1" y="98">GPIO_PA3</text>
<text x="102.3" y="100">GPIO_PC1</text>
<text x="102.3" y="98">GPIO_PC3</text>
<text x="102.3" y="99">GPIO_PC2</text>
<text x="51.5" y="103.1">UART0_TX</text>
<text x="51.7" y="104.1">UART0_RX</text>
<text x="52.1" y="102.5">SWS</text>
<text x="90.1" y="119.1">GPIO_PB4</text>
<text x="90.2" y="118.1">GPIO_PB5</text>
<text x="90.1" y="121.2">GPIO_PB2</text>
<text x="90.1" y="120.1">GPIO_PB3</text>
</g>
<g font-size=".9" fill="#004080">
<text x="84.4" y="13.7">GND1</text>
<text x="84.4" y="15.7">PC7_35</text>
<text x="84.4" y="17.8">PC6_34</text>
<text x="106.6" y="15.7">3V3_26</text>
<text x="106.6" y="13.7">3V3_27</text>
<text x="107.2" y="17.8">GND2</text>
<text x="84.4" y="19.8">PD5_47</text>
<text x="84.4" y="21.8">PD4_46</text>
<text x="84.4" y="23.9">PD3_45</text>
<text x="106.5" y="21.8">PC3_31</text>
<text x="106.5" y="19.8">PD6_48</text>
<text x="107" y="23.9">PA2_4</text>
<text x="84.4" y="25.9">PD2_44</text>
<text x="84.4" y="27.9">PA5_7</text>
<text x="84.4" y="30">PB3_21</text>
<text x="106.5" y="27.9">PD0_42</text>
<text x="106.5" y="30">PB2_20</text>
<text x="107" y="25.9">PA3_5</text>
<text x="84.4" y="32">PB5_23</text>
<text x="84.4" y="34">PA6_8</text>
<text x="90.5" y="35.1" transform="rotate(-90 90.5 35.1)">PB4_22</text>
<text x="92.5" y="35.1" transform="rotate(-90 92.5 35.1)">PC2_30</text>
<text x="94.5" y="35.1" transform="rotate(-90 94.5 35.1)">PC1_29</text>
<text x="96.6" y="35.1" transform="rotate(-90 96.6 35.1)">RST_36</text>
<text x="98.6" y="35.1" transform="rotate(-90 98.6 35.1)">PB0_10</text>
<text x="100.6" y="35.1" transform="rotate(-90 100.6 35.1)">PB1_11</text>
<text x="102.7" y="35.1" transform="rotate(-90 102.7 35.1)">SWCLK_6</text>
<text x="104.7" y="35.1" transform="rotate(-90 104.7 35.1)">SWDS_9</text>
<text x="107" y="32">PD7_1</text>
<text x="107" y="34">PA0_2</text>
<text x="132.7" y="71.4">IN</text>
<text x="134.7" y="70.6" transform="rotate(-90 134.7 70.6)">GND</text>
<text x="151" y="71.4">1</text>
<text x="134.7" y="73.5" transform="rotate(-90 134.7 73.5)">GND</text>
<text x="151" y="75.5">2</text>
<text x="66.6" y="86" transform="rotate(-90 66.6 86)">GND</text>
<text x="74.7" y="89.2" transform="rotate(-90 74.7 89.2)">P0/P0N/D[5]</text>
<text x="80.8" y="85.8" transform="rotate(-90 80.8 85.8)">XC2</text>
<text x="81.8" y="85.8" transform="rotate(-90 81.8 85.8)">XC1</text>
<text x="82.8" y="88.3" transform="rotate(-90 82.8 88.3)">AVDD1V2</text>
<text x="83.9" y="85.8" transform="rotate(-90 83.9 85.8)">ANT</text>
<text x="84.9" y="86.4" transform="rotate(-90 84.9 86.4)">VANT</text>
<text x="63.6" y="95">CK/I2SBCK/7816TRX/D[7]</text>
<text x="73.7" y="93.3" transform="rotate(-90 73.7 93.3)">CN/URX/ATSEL0/D[6]</text>
<text x="75.7" y="94.1" transform="rotate(-90 75.7 94.1)">SWM/I2SSDO/P2N/D[4]</text>
<text x="76.7" y="95.4" transform="rotate(-90 76.7 95.4)">P1N/I2SSDI/7816TRX/D[3]</text>
<text x="77.8" y="91.6" transform="rotate(-90 77.8 91.6)">CN/I2SLR/P3/D[2]</text>
<text x="78.8" y="92.5" transform="rotate(-90 78.8 92.5)">CYC2PA/UCTS/D[1]</text>
<text x="79.8" y="94.7" transform="rotate(-90 79.8 94.7)">CYC2LNA/7816TRX/D[0]</text>
<text x="82.6" y="95">CYC2PA/ATSEL2/P5N/C[7]</text>
<text x="90.3" y="94">RESETB</text>
<text x="63.6" y="96">DMIC_DI/P0N/URX/A[0]</text>
<text x="63.6" y="97">DMIC_CK/7816CLK/I2SCK/A[1]</text>
<text x="63.6" y="98">DO/UTX/P0/A[2]</text>
<text x="63.6" y="99.1">DI/UCTS/P1/A[3]</text>
<text x="63.6" y="100.1">CK/URTS/P2/A[4]</text>
<text x="63.6" y="101.1">DM/A[5]</text>
<text x="77.1" y="100.1">P0/7816TRX/I2CSDA/32KO/PGAP1/C[2]</text>
<text x="80.1" y="99.1">P1/URX/I2CCK/32KI/PGAN1/C[3]</text>
<text x="82" y="96">CYC2LNA/ATSEL1/P4N/C[6]</text>
<text x="82.5" y="101.1">I2CCK/P1N/P0/PGAN0/C[1]</text>
<text x="83.7" y="98">P2/UCTS/P0N/BIAS/C[4]</text>
<text x="84.3" y="97">P3N/URX/ATSEL0/C[5]</text>
<text x="63.6" y="102.1">DP/A[6]</text>
<text x="63.6" y="103.1">SWS/URTS/A[7]</text>
<text x="63.6" y="104.1">P3/URX/ATSEL1/B[0]</text>
<text x="63.6" y="105.2">P4/UTX/ATSEL2/B[1]</text>
<text x="63.6" y="106.2">DVSS</text>
<text x="80.4" y="102.1">I2CSDA/P4N/URTS/PGAP0/C[0]</text>
<text x="85" y="105.2">SDMN1/DO/URX/B[7]</text>
<text x="88.5" y="103.1">VDDIO_AMS</text>
<text x="91.6" y="104.1">VDD3</text>
<text x="72.7" y="114.4" transform="rotate(-90 72.7 114.4)">VDD1V</text>
<text x="73.7" y="114.4" transform="rotate(-90 73.7 114.4)">DVSS</text>
<text x="74.7" y="114.4" transform="rotate(-90 74.7 114.4)">VDD_IO</text>
<text x="75.7" y="114.4" transform="rotate(-90 75.7 114.4)">VDCDC_SW</text>
<text x="76.7" y="114.4" transform="rotate(-90 76.7 114.4)">VDCDC</text>
<text x="77.8" y="114.4" transform="rotate(-90 77.8 114.4)">VDD1V2</text>
<text x="78.8" y="114.4" transform="rotate(-90 78.8 114.4)">VDD_F</text>
<text x="79.8" y="114.4" transform="rotate(-90 79.8 114.4)">P5/UCTS/CYC2LNA/B[2]</text>
<text x="80.8" y="114.4" transform="rotate(-90 80.8 114.4)">P0N/URTS/CYC2PA/B[3]</text>
<text x="81.8" y="114.4" transform="rotate(-90 81.8 114.4)">SDMP0/P4/B[4]</text>
<text x="82.8" y="114.4" transform="rotate(-90 82.8 114.4)">SDMN0/P5/B[5]</text>
<text x="83.9" y="114.4" transform="rotate(-90 83.9 114.4)">SDMP1/DI/URTS/B[6]</text>
</g>
<g font-size=".8">
<text x="110.8" y="62.3">改 C6,C7:DNP</text>
<text x="117.9" y="62.3">R3:0ohm</text>
<text x="31.6" y="73.4">DEPOP</text>
<text x="55.5" y="72.5">DEPOP</text>
<text x="104.3" y="76.8">Parameter TBD</text>
</g>
<text font-size=".3" fill="#00f" x="95.6" y="112.1">7x7_48pin_0p5</text>
</svg>
